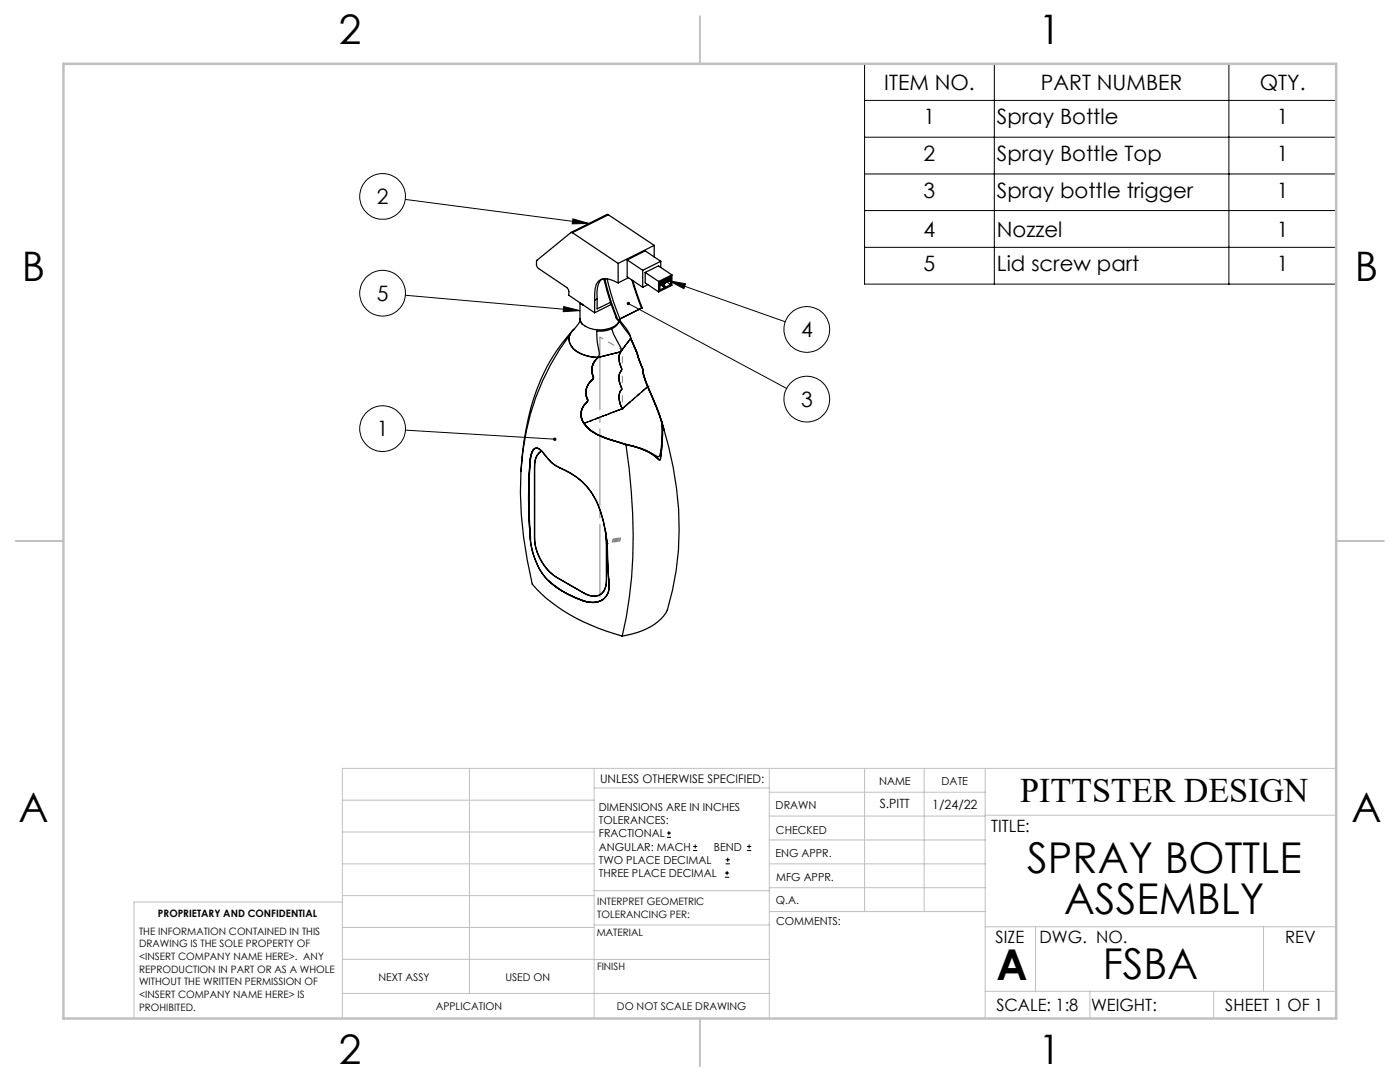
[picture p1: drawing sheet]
<svg xmlns="http://www.w3.org/2000/svg" width="279mm" height="216mm" viewBox="0 0 279 216" stroke-linecap="round" stroke-linejoin="round" font-family="sans-serif">
<g fill="none" stroke="#000" stroke-width=".2">
<path d="M172.5 12.7h94.2v44h-94.2zM198.4 12.7v44M245.3 12.7v44M80.9 39.8l36.6 4.8M172.5 20h94.2M172.5 27.4h94.2M172.5 34.7h94.2M80.9 58.9l34.8 3.1M114.3 43.7l3.2 .9-3.3 .1zM133.5 56l3.3 .6-.3 1zM133.5 56l23.2 8.2M172.5 42h94.2"/>
<path d="M172.5 49.4h94.2M112.5 61.2l3.2 .8-3.3 .2zM125.4 60.6l31.6 16.9M80.9 85.8l29.8 1.8M133.1 167.1h.8M133.1 166.2h.8M133.5 165.8v.9M138.3 169.7h.8M138.3 168.9h.8M138.7 168.5v.8M144.7 175h.8M144.7 174.2h.8"/>
<path d="M144.8 172.4h.9M144.8 171.6h.9M145.1 173.8v.8M145.2 171.1v.9M149.1 169.7h.8M149.1 168.9h.8M149.5 168.5v.8"/>
<circle cx="76.3" cy="39.2" r="4.6"/>
<circle cx="76.4" cy="58.5" r="4.6"/>
<circle cx="161" cy="65.7" r="4.6"/>
<circle cx="161" cy="79.6" r="4.6"/>
<circle cx="76.4" cy="85.5" r="4.6"/>
</g>
<path d="M124.2 69.9a2.99 2.99 0 0 0-.2 3.5l.1 .2a3.7 3.7 0 0 0 0 3.9 3.4 3.4 0 0 0 0 3.8l.1 .3M122.3 107.6l1.4 .3M122.4 107.7a1.04 1.04 0 0 1 1.4 0 1.25 1.25 0 0 1-1.6 .2zM123.9 107.4l-1.7 .8" fill="none" stroke="#808080" stroke-width=".25"/>
<g fill="none" stroke="#c0c0c0" stroke-width=".2">
<path d="M68.3 159.7h50.3M93.7 153.3v44.9M118.6 153.3v49.9M118.6 157.2h34.9M153.5 153.3v49.9M153.5 158.1h43.1M172.5 153.3v28.6M184.4 153.3v28.6M196.6 153.3v49.9M266.7 153.3h-198.4v49.9M68.3 178.7h50.3M68.3 172.4h50.3"/>
<path d="M68.3 166h50.3M68.3 180h-41.6v23.2M118.6 177.7h35M153.5 167.6h43.1M153.5 162.8h43.1M153.5 172.4h43.1M153.5 177.1h43.1M196.6 162.7h70.1M68.3 198.2h85.2M68.3 191.4l85.2 .1M68.3 185.1h50.3M118.6 184.6h35"/>
<path d="M153.6 181.9h43M196.6 197.8h70.1M196.6 184.9h70.1M206.7 184.9v12.9M217.5 197.8v5.4M242.2 197.8v5.4M252.2 184.9v12.9"/>
</g>
<path d="M139.7 3.2v9.5M3.1 107.9h9.6M266.7 107.9h9.5M139.7 203.2v9.6" fill="none" stroke="#c0c0c0" stroke-width=".25"/>
<path d="M12.7 12.7h254v190.5h-254z" fill="none" stroke="#c0c0c0" stroke-width=".5"/>
<path d="M119.7 119.1v-51.8" fill="none" stroke="#808080" stroke-width=".2" stroke-dasharray="15.2 1.3 1.3 1.3" stroke-dashoffset=".7"/>
<path d="M119.7 67.3l4.5 2.6" fill="none" stroke="#808080" stroke-width=".2" stroke-dasharray="15.2 1.3 1.3 1.3" stroke-dashoffset="14.6"/>
<path d="M124.2 69.9v3.9M124.2 73.8v3.8M124.2 77.6v3.9" fill="none" stroke="#808080" stroke-width=".2" stroke-dasharray="15.2 1.3 1.3 1.3" stroke-dashoffset="15.2"/>
<path d="M114.3 43.7l3.2 .9-3.3 .1zM133.5 56l3.3 .6-.3 1zM125.1 60.4a.35 .35 0 0 0 .2 .5 .35 .35 0 0 0 .4-.4 .35 .35 0 0 0-.5-.2l.2 .3zM110.5 87.4a.34 .34 0 0 0 .1 .6 .34 .34 0 0 0 .5-.3l-.4-.1 .4 .1a.35 .35 0 0 0-.3-.4 .35 .35 0 0 0-.3 .1zM112.5 61.2l3.2 .8-3.3 .2z" fill="#000"/>
<g fill="none" stroke="#000" stroke-width=".25">
<path d="M114.2 46.4h-.3l-6.7 5.5-.1 1 .4 .7 5.6 3.8 .4 .5v1l5.2 3.5M114.2 46.4l9.2 6.2M118.7 59.9v2.5M119.2 59.7l-.5 .2M119.2 59.7v1.9l2.6-1.3M120.1 55.7a3.2 3.2 0 0 0-1 2.6l.1 1.4M120.3 55.7l.3 .1M120.5 55.6l1.5 5.1 .9 2.7 .4 .4M120.7 55.6l1.3 4.7 1.3 3.5M121.2 55.6l1.2 4.5 1.3 3.5-.4 .2M121.4 42.9l-.3-.1-7.2 3.6M121.4 42.9l-7.2 3.5"/>
<path d="M121.4 42.9l9.2 6.1M123.4 56.4a4.1 4.1 0 0 0-3.5-.6 2.84 2.84 0 0 0-1.2 2.8v1.3M123.4 52.6v3.8M125.2 51.9l3.6-1.8 3.1 2M125.2 51.9l3.1 2M125.2 51.9v3.3l3.1 2.1M125.4 55.4l-2 1M126.1 55.9l1.3 4 .6 1.6 .2-.1M126.3 56l1.9 5.4M128.3 53.9v3.4M128.8 54.4v2l2.6 1.8M128.8 54.4l2.6 1.8"/>
<path d="M128.8 54.4l2.6-1.3 2.7 1.8M129.3 56.8l-1 .5M130.6 49l-7.2 3.6M130.6 49v2.3M131.4 56.2v2M131.7 56.7v.1M131.7 56.8h.1M131.8 56.8l.6 .4M131.9 52.1l-3.6 1.8M131.9 52.1v1.3M132 56.2l.2 .1M132.1 56.1l.1 .1"/>
<path d="M132.2 56.7h.1M132.2 56.1h.1M132.2 56.3l.2 .2M132.2 56.3h.1M132.2 56.2l.2 .1M132.2 56.2v.1M132.2 56.6v.1M132.2 56.3l-.5 .3M132.3 56.1l.1 .1M132.3 56.9h.3M132.3 56.9l.1 .3M132.3 56v.1"/>
<path d="M132.4 56.2h.2M132.4 56.2h-.2M132.4 56.5l-.7 .3M132.4 57.2l.4 .1M132.4 56.6l-.2 .1M132.4 56.3v.3M132.6 55.9v.3M132.6 56.6l-.3 .1v.2M132.6 56.9l.2 .4M132.6 56.6h.1M132.6 55.9h.1M132.6 55.9h-.1"/>
<path d="M132.6 56.6v.3M132.6 56.9h.1M132.6 55.9l.1 .1M132.7 56v.2M132.7 56.3l.1 .1M132.7 56.5h.1M132.7 56.2l-.3 .1M132.7 56.2v.3M132.7 56.5l-.3 .1M132.7 56h-.1M132.8 56.4v.1M132.8 56.5l-.2 .1"/>
<path d="M133 56.2l.8 .6M133.3 55.5l.3 .2M133.3 55.8l-.5 .3-.1 .2M133.3 55.8l.1 .2M133.4 56h.4M133.4 56v.1M133.4 56.1l-.6 .3M133.4 56l-.7 .3M133.6 55.7l.2 .3M133.6 55.7l-.3 .1M133.8 56l-.4 .1M133.8 56.8v-1.6l-2.1 1.1v1.6l1.1-.6"/>
<path d="M133.8 56.8l-1 .5M134.1 54.9l-2.7 1.3M134.1 54.9v2l-2.7 1.3M113.6 67.4a3.2 3.2 0 0 0 2.3 3.2 8.8 8.8 0 0 0 3.4 .7M113.7 66.9a49.6 49.6 0 0 0-9.8 31.4 83.3 83.3 0 0 0 2.3 18.3 33.3 33.3 0 0 0 14.7 9.3l3.3 1M113.7 66.9h.1M113.9 66.4l-.2 .5M114.6 65.7a39.3 39.3 0 0 0-9.9 21.5l-.7 6.9M115.7 63.6l.2 .6 .3 .6M115.7 63.6a2.55 2.55 0 0 0 2.4 2 5.6 5.6 0 0 0 5.1-1l.5-.9M115.7 60.4v3.2M115.8 64l-1 1.4a2.71 2.71 0 0 0 .3 4.8 8.8 8.8 0 0 0 4.2 1.1"/>
<path d="M115.9 60.5l.4 .4zM116.3 60.8v.1M118.2 75.8a3.1 3.1 0 0 0-.9 4 1.01 1.01 0 0 1-.7 1 3.1 3.1 0 0 0-.1 3.7M118.2 75.8a3.2 3.2 0 0 0-.9 4v.2a4.5 4.5 0 0 0-1.3 2.9 5.1 5.1 0 0 0 3.1 3.7l2.4 1 3.4 1.1a17.2 17.2 0 0 1 6.5 2.5l.2-.1a16.4 16.4 0 0 0 .5-6.6l-1.1-3.2-1.7-4.1M119.3 71.3a3.2 3.2 0 0 0-.9 4l-.2 .5M119.3 71.3h.1M119.3 71.3a3.3 3.3 0 0 0-.9 3.9l-.1 .5a3.2 3.2 0 0 0-1 4.1v.2a3.3 3.3 0 0 0-.8 4.5M119.4 71.3a3.5 3.5 0 0 0-.9 4.1l-.3 .4M122 60.7l-3.3 1.7M122.1 65.6a11.2 11.2 0 0 0 1.8 3.7l.1 .5-.1 .4M123.6 64l2 2.9 .2 .7M123.6 63.8l.6 .8a8.1 8.1 0 0 1 1.7 2.7"/>
<path d="M123.6 63.7a2.74 2.74 0 0 1-2.4 2.2l-2.1 .2 .1 2.4a4.5 4.5 0 0 1 .3 2.5l-.2 .3M123.9 70.2a4.3 4.3 0 0 0 .2 3.5 3.3 3.3 0 0 0-.1 3.7l-.1 .5a3.4 3.4 0 0 0 .3 3.7M123.9 70.2l-4.6 1.1M124.8 68.9l-1.1 1.5M125.8 67.6a23.6 23.6 0 0 1 2.1 5.3l.4 1M125.8 67.5l.4 .7M125.8 67.6a21.5 21.5 0 0 1 2 4.8l.5 1.4M125.8 67.6l1.4 3 .2 .7M125.8 67.6l-1.9 2.6M125.8 67.6l-.9 1.2M126.7 79.4l-.5 .4M127.4 71.4l.9 2.4"/>
<path d="M127.6 78.6l-.4 .4M128.2 61.4l-4.8 2.4M128.3 73.9a9.3 9.3 0 0 0 1 3.3M128.3 73.8l.3 1.5 .7 1.8M128.3 74l.3 1.3 .7 1.8M128.3 73.8v.1M128.5 77.8l-.4 .4M128.9 77.5l-.1 .1M129.3 77.1l1.7 4.1 1.2 3.3M129.3 77.1h.1M129.3 77.1l2.1 5.1 .8 2.3M129.3 77.1l-5.1 4.5"/>
<path d="M129.3 77.1l-.3 .2M105.8 92.2a3.7 3.7 0 0 1 .9-2.7 1.06 1.06 0 0 1 1.4 .5l.5 .6a7.5 7.5 0 0 0 3.1 2.7M105.8 92.2a79.7 79.7 0 0 0 .3 17.2 12.4 12.4 0 0 0 7.1 9.1l3 1.3M105.8 92.2h.1M105.8 92.2a100.4 100.4 0 0 0 .1 15.5M106.8 89.5a1.61 1.61 0 0 0-.8 1.2l-.2 1.5M107.6 90.4a3.9 3.9 0 0 0-.9 3.1v13.9a10.2 10.2 0 0 0 6.3 8.9l2.2 1.2a6.9 6.9 0 0 0 3.7 1.5 2.83 2.83 0 0 0 2.1-3.4v-7.1v7.3a2.62 2.62 0 0 1-3.3 3l-1.1-.4-5.4-3.1a10 10 0 0 1-4.5-7.8v-15.1a2.9 2.9 0 0 1 1.4-2.4zM111.7 93.3a13.9 13.9 0 0 1 8.7 10.6l.8 5.3M111.7 93.3a7.7 7.7 0 0 1-3.3-3 1.28 1.28 0 0 0-1.9-.6 5.3 5.3 0 0 0-.8 3 82.4 82.4 0 0 0 .5 16.8 12.2 12.2 0 0 0 6.8 8.9 10 10 0 0 0 6.2 1.7 3 3 0 0 0 2.3-3.5l-.3-7.4M111.7 93.3a13.6 13.6 0 0 1 8.7 10.6l.6 3.5 .2 1.8M116.5 84.5a10.2 10.2 0 0 0 6.1 3.5l2.3 .7M116.5 84.5h.1"/>
<path d="M116.5 84.5l.4 .4a8.8 8.8 0 0 0 4.5 2.7l3.5 1.1M116.7 84.5h-.1M116.9 84.3l-.2 .1M117.3 84.2l-.2 .1M118.2 83.9l-.5 .2M119.5 83.3l-.6 .3M120.4 83l-.4 .1M120.8 82.8h.1M121.2 82.7l-.4 .1M121.9 82.4l-.4 .2M122.6 82.2l-.4 .1M123 82l-.3 .1"/>
<path d="M123.4 81.8l-.2 .1M123.6 81.8h-.1M123.8 81.7l-.2 .1M124.1 81.6l-.2 .1M124.2 81.6h.1M124.2 81.6l-7.7 2.9M124.4 81.4l-.2 .1M124.5 81.3l-.1 .1M124.7 81.1l-.1 .1M124.9 88.7a105.6 105.6 0 0 1 .1 34.5l-.8 3.7M125.2 80.6l-.4 .4M125.8 80.2l-.3 .2"/>
<path d="M131.9 83.8l.7 2.1M132.2 84.5a63.9 63.9 0 0 1 2 33.3l-1 3.9a10.1 10.1 0 0 1-6.9 4.8l-2.1 .4M132.2 84.5a22.8 22.8 0 0 1-.5 7.3h-.1a11.8 11.8 0 0 0-6.7-3.1M132.2 84.5a32.8 32.8 0 0 1-.4 7.2l-.2 .1a12.5 12.5 0 0 0-6.7-3.1M109.6 115.9a18.8 18.8 0 0 0 8.2 4.3h.8l1.4-.4M116.2 119.8h.1M120.1 119.8h.1M120.9 105.9l.2 2M121 106.9v1.6M121 108.5l.2 .7M121.1 108.5h.1M121.2 109.2l.2 5.7a4.7 4.7 0 0 1-.8 4.5 4.1 4.1 0 0 1-4.4 .4"/>
<path d="M121.5 115.5v.2"/>
</g>
<g font-size="8.5">
<text x="205" y="174.2">SPRAY BOTTLE</text>
<text x="212.4" y="182.3">ASSEMBLY</text>
<text x="198.9" y="195.5">A</text>
<text x="220.1" y="195.4">FSBA</text>
</g>
<g font-size="8.1">
<text x="67.6" y="8.9">2</text>
<text x="207.3" y="8.9">1</text>
<text x="4.4" y="56.1">B</text>
<text x="270.4" y="56.1">B</text>
<text x="3.7" y="164.1">A</text>
<text x="269.7" y="164.1">A</text>
<text x="67.6" y="212.4">2</text>
<text x="207.3" y="212.4">1</text>
</g>
<text font-size="6.9" x="203.6" y="160.1">PITTSTER DESIGN</text>
<g font-size="4.2">
<text x="176.5" y="17.9">ITEM NO.</text>
<text x="207.7" y="17.9">PART NUMBER</text>
<text x="251.4" y="17.9">QTY.</text>
<text x="184.3" y="24.8">1</text>
<text x="198.9" y="24.8">Spray Bottle</text>
<text x="254.8" y="24.8">1</text>
<text x="184.3" y="32.2">2</text>
<text x="198.9" y="32.2">Spray Bottle Top</text>
<text x="254.8" y="32.2">1</text>
<text x="75.2" y="40.7">2</text>
<text x="184.3" y="39.5">3</text>
<text x="198.9" y="39.5">Spray bottle trigger</text>
<text x="254.8" y="39.5">1</text>
<text x="184.3" y="47.2">4</text>
<text x="198.9" y="47.2">Nozzel</text>
<text x="254.8" y="47.2">1</text>
<text x="184.3" y="54.1">5</text>
<text x="198.9" y="54.1">Lid screw part</text>
<text x="254.8" y="54.1">1</text>
<text x="75.2" y="60">5</text>
<text x="159.9" y="67.3">4</text>
<text x="159.9" y="81.2">3</text>
<text x="75.2" y="87.1">1</text>
</g>
<g font-size="3.4">
<text x="197.8" y="166">TITLE:</text>
<text x="198.7" y="188.1">SIZE</text>
<text x="207.5" y="188.1">DWG. NO.</text>
<text x="256.5" y="188.2">REV</text>
<text x="198.8" y="201.7">SCALE: 1:8</text>
<text x="217.7" y="201.8">WEIGHT:</text>
<text x="244.5" y="201.7">SHEET 1 OF 1</text>
</g>
<g font-size="2.5">
<text x="175.6" y="161.3">S.PITT</text>
<text x="186.1" y="161.4">1/24/22</text>
</g>
<text font-size="2.4" x="119.8" y="156.2">UNLESS OTHERWISE SPECIFIED:</text>
<g font-size="2.2">
<text x="119.5" y="161.8">DIMENSIONS ARE IN INCHES</text>
<text x="154.8" y="161.4">DRAWN</text>
<text x="175.4" y="156.6">NAME</text>
<text x="187.9" y="156.7">DATE</text>
<text x="119.5" y="164.4">TOLERANCES:</text>
<text x="119.5" y="167.1">FRACTIONAL</text>
<text x="154.9" y="166.3">CHECKED</text>
<text x="119.5" y="169.7">ANGULAR: MACH</text>
<text x="119.5" y="172.4">TWO PLACE DECIMAL</text>
<text x="142.5" y="169.7">BEND</text>
<text x="154.8" y="171">ENG APPR.</text>
<text x="119.5" y="175">THREE PLACE DECIMAL</text>
<text x="154.9" y="175.7">MFG APPR.</text>
<text x="154.9" y="180.4">Q.A.</text>
<text x="154.9" y="184.6">COMMENTS:</text>
</g>
<g font-size="2.1">
<text x="75.5" y="195.7">NEXT ASSY</text>
<text x="100.9" y="195.7">USED ON</text>
<text x="86.9" y="201.5">APPLICATION</text>
<text x="123.1" y="201.6">DO NOT SCALE DRAWING</text>
</g>
<g font-size="2">
<text x="31.5" y="182.9">PROPRIETARY AND CONFIDENTIAL</text>
<text x="119.2" y="180.6">INTERPRET GEOMETRIC</text>
<text x="119.2" y="183.1">TOLERANCING PER:</text>
<text x="27.8" y="186.5">THE INFORMATION CONTAINED IN THIS</text>
<text x="27.8" y="189">DRAWING IS THE SOLE PROPERTY OF</text>
<text x="27.8" y="191.6">&lt;INSERT COMPANY NAME HERE&gt;. ANY</text>
<text x="119.1" y="186.7">MATERIAL</text>
<text x="27.8" y="194.1">REPRODUCTION IN PART OR AS A WHOLE</text>
<text x="27.8" y="196.6">WITHOUT THE WRITTEN PERMISSION OF</text>
<text x="119.1" y="193.5">FINISH</text>
<text x="27.8" y="199.1">&lt;INSERT COMPANY NAME HERE&gt; IS</text>
<text x="27.8" y="201.7">PROHIBITED.</text>
</g>
</svg>
